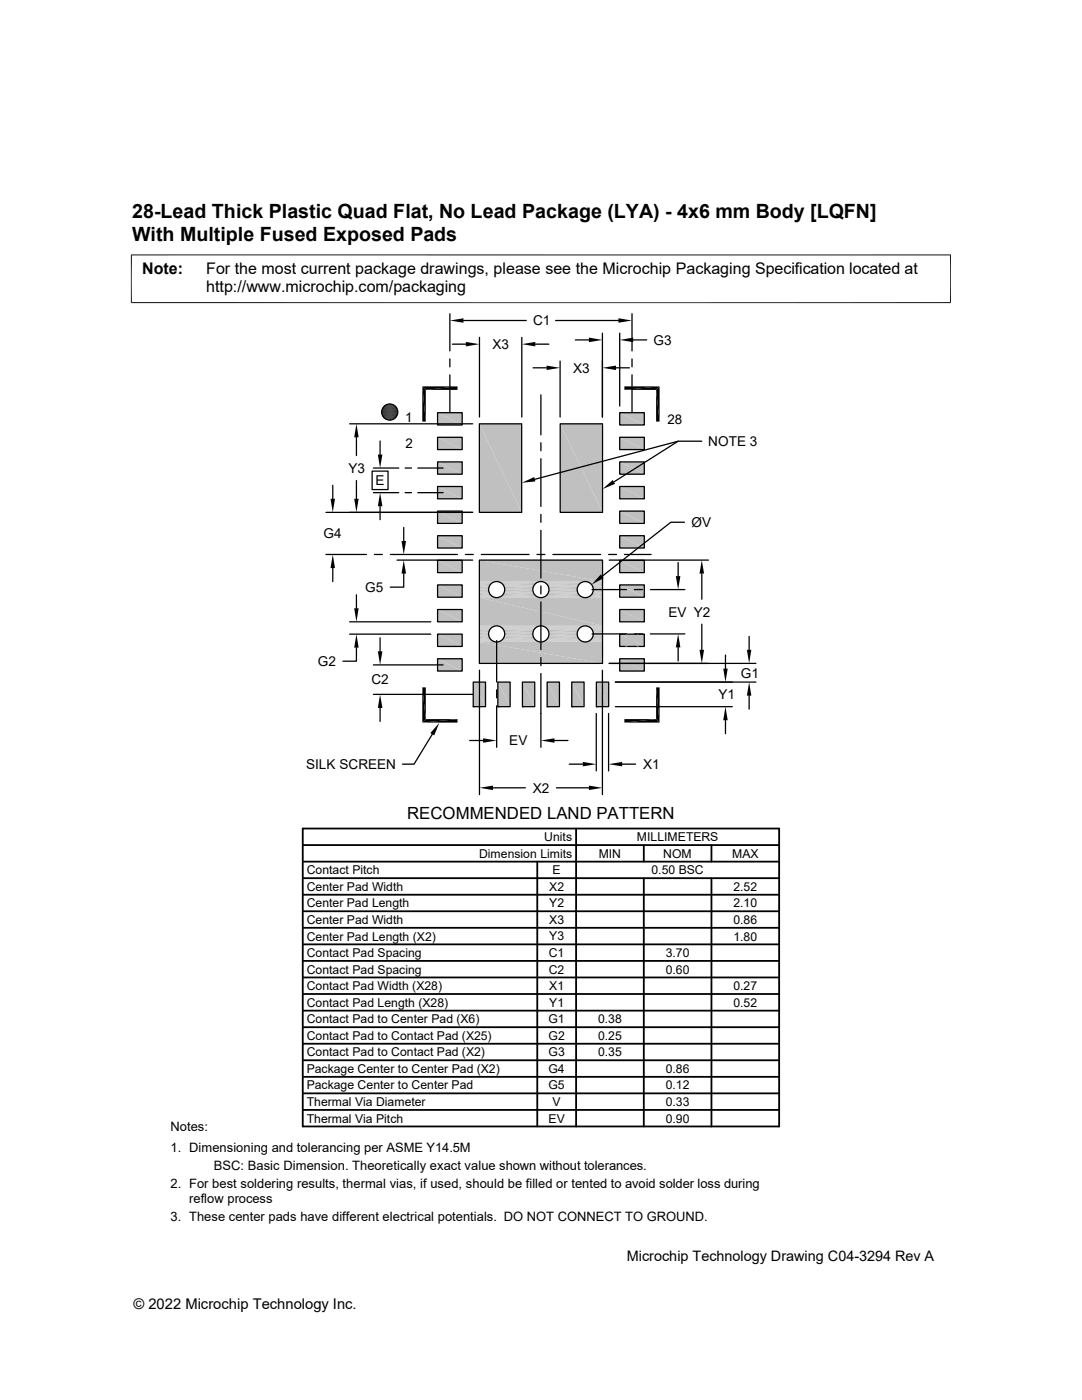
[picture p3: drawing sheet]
<svg xmlns="http://www.w3.org/2000/svg" width="216mm" height="279mm" viewBox="0 0 216 279" stroke-linecap="round" stroke-linejoin="round" font-family="sans-serif">
<g fill="#c0c0c0">
<path d="M111.8 84.6l8.4 17.7h-8.4z"/>
<path d="M111.8 84.6h8.4v17.7z"/>
<path d="M95.7 84.6l8.4 17.7h-8.4z"/>
<path d="M95.7 84.6h8.4v17.7z"/>
<path d="M123.7 82.4l4.9 2.4h-4.9z"/>
<path d="M123.7 82.4h4.9v2.4z"/>
<path d="M87.3 82.4l4.9 2.4h-4.9z"/>
<path d="M87.3 82.4h4.9v2.4z"/>
<path d="M123.7 87.3l4.9 2.4h-4.9z"/>
<path d="M123.7 87.3h4.9v2.4z"/>
<path d="M87.3 87.3l4.9 2.4h-4.9z"/>
<path d="M87.3 87.3h4.9v2.4z"/>
<path d="M123.7 92.2l4.9 2.4h-4.9z"/>
<path d="M123.7 92.2h4.9v2.4z"/>
<path d="M87.3 92.2l4.9 2.4h-4.9z"/>
<path d="M87.3 92.2h4.9v2.4z"/>
<path d="M123.7 97.1l4.9 2.4h-4.9z"/>
<path d="M123.7 97.1h4.9v2.4z"/>
<path d="M87.3 97.1l4.9 2.4h-4.9z"/>
<path d="M87.3 97.1h4.9v2.4z"/>
<path d="M123.7 102l4.9 2.5h-4.9z"/>
<path d="M123.7 102h4.9v2.5z"/>
<path d="M87.3 102l4.9 2.5h-4.9z"/>
<path d="M87.3 102h4.9v2.5z"/>
<path d="M123.7 106.9l4.9 2.5h-4.9z"/>
<path d="M123.7 106.9h4.9v2.5z"/>
<path d="M87.3 106.9l4.9 2.5h-4.9z"/>
<path d="M87.3 106.9h4.9v2.5z"/>
<path d="M123.7 111.8l4.9 2.5h-4.9z"/>
<path d="M123.7 111.8h4.9v2.5z"/>
<path d="M87.3 111.8l4.9 2.5h-4.9z"/>
<path d="M87.3 111.8h4.9v2.5z"/>
<path d="M95.7 111.8l24.5 4.3h-24.5z"/>
<path d="M95.7 111.8h24.5v4.3z"/>
</g>
<g fill="none" stroke="#c0c0c0" stroke-width=".2">
<path d="M95.7 116.1h3.3M95.7 116.2h3M95.7 116.3h2.7M95.7 116.5h2.4M99.3 116.1h8.5M99.5 116.2h8M99.8 116.3h7.4M100.1 116.5h6.9M108.1 116.1h8.5M108.4 116.2h7.9M108.7 116.3h7.4M108.9 116.5h6.9"/>
<path d="M116.9 116.1h3.3M117.2 116.2h3M117.5 116.3h2.7M117.8 116.5h2.4"/>
</g>
<path d="M95.7 116.7h2.2M100.3 116.7h6.4M100.5 116.9h6.1M109.1 116.7h6.5M109.3 116.9h6.1M118 116.7h2.2M118.2 116.9h2" fill="none" stroke="#c0c0c0" stroke-width=".25"/>
<path d="M95.7 116.8l1.9 .3h-1.9z" fill="#c0c0c0"/>
<path d="M95.7 116.9h2" fill="none" stroke="#c0c0c0" stroke-width=".25"/>
<g fill="#c0c0c0">
<path d="M118.3 117.1l1.9 .3h-1.8z"/>
<path d="M118.3 117.1h1.9v.3z"/>
</g>
<path d="M100.6 117.2h5.8M109.5 117.2h5.8" fill="none" stroke="#c0c0c0" stroke-width=".3"/>
<g fill="#c0c0c0">
<path d="M95.7 117.1l1.8 .3h-1.8z"/>
<path d="M95.7 117.1h1.9l-.1 .3z"/>
<path d="M118.4 117.4l1.8 .3h-1.8z"/>
<path d="M118.4 117.4h1.8v.3z"/>
</g>
<path d="M100.7 117.5h5.6M109.5 117.5h5.7" fill="none" stroke="#c0c0c0" stroke-width=".3"/>
<g fill="#c0c0c0">
<path d="M95.7 117.4l1.8 .3h-1.8z"/>
<path d="M95.7 117.4h1.8v.3z"/>
<path d="M118.4 117.7l1.8 .3h-1.8z"/>
<path d="M118.4 117.7h1.8v.3z"/>
</g>
<path d="M100.7 117.8h5.6M109.5 117.8h5.7" fill="none" stroke="#c0c0c0" stroke-width=".3"/>
<g fill="#c0c0c0">
<path d="M95.7 117.7l1.8 .3h-1.8z"/>
<path d="M95.7 117.7h1.8v.3z"/>
<path d="M118.4 118l1.8 .3h-1.9z"/>
<path d="M118.4 118h1.8v.3z"/>
</g>
<path d="M100.6 118.1h5.8M109.5 118.1h5.8" fill="none" stroke="#c0c0c0" stroke-width=".3"/>
<g fill="#c0c0c0">
<path d="M95.7 118l1.9 .3h-1.9z"/>
<path d="M95.7 118h1.8l.1 .3z"/>
</g>
<path d="M118.2 118.4h2" fill="none" stroke="#c0c0c0" stroke-width=".25"/>
<path d="M118.3 118.3h1.9v.2z" fill="#c0c0c0"/>
<path d="M95.7 118.4h2M95.7 118.6h2.2M100.3 118.6h6.4M100.5 118.4h6.1M109.1 118.6h6.5M109.3 118.4h6.1M118 118.6h2.2" fill="none" stroke="#c0c0c0" stroke-width=".25"/>
<path d="M95.7 118.9h2.4M95.7 119h2.7M99.8 119h7.4M100.1 118.9h6.9M108.7 119h7.4M108.9 118.9h6.9M117.5 119h2.7M117.8 118.9h2.4" fill="none" stroke="#c0c0c0" stroke-width=".2"/>
<g fill="#c0c0c0">
<path d="M123.7 116.7l4.9 2.5h-4.9z"/>
<path d="M123.7 116.7h4.9v2.5z"/>
<path d="M87.3 116.7l4.9 2.5h-4.9z"/>
<path d="M87.3 116.7h4.9v2.5z"/>
</g>
<path d="M95.7 119.2h3M95.7 119.3h3.3M99.3 119.3h8.5M99.5 119.2h8M108.1 119.3h8.5M108.4 119.2h7.9M116.9 119.3h3.3M117.2 119.2h3" fill="none" stroke="#c0c0c0" stroke-width=".2"/>
<g fill="#c0c0c0">
<path d="M123.7 121.6l4.9 2.5h-4.9z"/>
<path d="M123.7 121.6h4.9v2.5z"/>
<path d="M87.3 121.6l4.9 2.5h-4.9z"/>
<path d="M87.3 121.6h4.9v2.5z"/>
<path d="M95.7 119.3l24.5 5.6h-24.5z"/>
<path d="M95.7 119.3h24.5v5.6z"/>
</g>
<g fill="none" stroke="#c0c0c0" stroke-width=".2">
<path d="M95.7 124.9h3.3M95.7 125h3M95.7 125.1h2.7M95.7 125.3h2.4M99.3 124.9h8.5M99.5 125h8M99.8 125.1h7.4M100.1 125.3h6.9M108.1 124.9h8.5M108.4 125h7.9M108.7 125.1h7.4M108.9 125.3h6.9"/>
<path d="M116.9 124.9h3.3M117.2 125h3M117.5 125.1h2.7M117.8 125.3h2.4"/>
</g>
<path d="M95.7 125.5h2.2M100.3 125.5h6.4M109.1 125.5h6.5M118 125.5h2.2" fill="none" stroke="#c0c0c0" stroke-width=".23"/>
<path d="M100.5 125.8h6.1M109.3 125.8h6.1M118.2 125.8h2" fill="none" stroke="#c0c0c0" stroke-width=".28"/>
<path d="M95.7 125.6l1.9 .3h-1.9z" fill="#c0c0c0"/>
<path d="M95.7 125.8h2" fill="none" stroke="#c0c0c0" stroke-width=".28"/>
<g fill="#c0c0c0">
<path d="M118.3 125.9l1.9 .3h-1.8z"/>
<path d="M118.3 125.9h1.9v.3z"/>
</g>
<path d="M100.6 126.1h5.8M109.5 126.1h5.8" fill="none" stroke="#c0c0c0" stroke-width=".3"/>
<g fill="#c0c0c0">
<path d="M95.7 125.9l1.8 .3h-1.8z"/>
<path d="M95.7 125.9h1.9l-.1 .3z"/>
<path d="M118.4 126.2l1.8 .3h-1.8z"/>
<path d="M118.4 126.2h1.8v.3z"/>
</g>
<path d="M100.7 126.4h5.6M109.5 126.4h5.7" fill="none" stroke="#c0c0c0" stroke-width=".3"/>
<g fill="#c0c0c0">
<path d="M95.7 126.2l1.8 .3h-1.8z"/>
<path d="M95.7 126.2h1.8v.3z"/>
<path d="M118.4 126.5l1.8 .3h-1.8z"/>
<path d="M118.4 126.5h1.8v.3z"/>
</g>
<path d="M100.7 126.7h5.6M109.5 126.7h5.7" fill="none" stroke="#c0c0c0" stroke-width=".3"/>
<g fill="#c0c0c0">
<path d="M95.7 126.5l1.8 .3h-1.8z"/>
<path d="M95.7 126.5h1.8v.3z"/>
<path d="M118.4 126.8l1.8 .3h-1.9z"/>
<path d="M118.4 126.8h1.8v.3z"/>
</g>
<path d="M100.6 126.9h5.8M109.5 126.9h5.8" fill="none" stroke="#c0c0c0" stroke-width=".28"/>
<g fill="#c0c0c0">
<path d="M95.7 126.8l1.9 .3h-1.9z"/>
<path d="M95.7 126.8h1.8l.1 .3z"/>
</g>
<path d="M118.2 127.2h2" fill="none" stroke="#c0c0c0" stroke-width=".28"/>
<path d="M118.3 127.1h1.9v.3z" fill="#c0c0c0"/>
<path d="M95.7 127.2h2M100.5 127.2h6.1M109.3 127.2h6.1" fill="none" stroke="#c0c0c0" stroke-width=".28"/>
<path d="M95.7 127.5h2.2M100.3 127.5h6.4M109.1 127.5h6.5M118 127.5h2.2" fill="none" stroke="#c0c0c0" stroke-width=".23"/>
<path d="M95.7 127.7h2.4M100.1 127.7h6.9M108.9 127.7h6.9M117.8 127.7h2.4" fill="none" stroke="#c0c0c0" stroke-width=".21"/>
<path d="M95.7 127.9h2.7M95.7 128h3M95.7 128.1h3.3M99.3 128.1h8.5M99.5 128h8M99.8 127.9h7.4M108.1 128.1h8.5M108.4 128h7.9M108.7 127.9h7.4M116.9 128.1h3.3M117.2 128h3M117.5 127.9h2.7" fill="none" stroke="#c0c0c0" stroke-width=".2"/>
<g fill="#c0c0c0">
<path d="M123.7 126.6l4.9 2.4h-4.9z"/>
<path d="M123.7 126.6h4.9v2.4z"/>
<path d="M87.3 126.6l4.9 2.4h-4.9z"/>
<path d="M87.3 126.6h4.9v2.4z"/>
<path d="M95.7 128.1l24.5 4.3h-24.5z"/>
<path d="M95.7 128.1h24.5v4.3z"/>
<path d="M123.7 131.5l4.9 2.4h-4.9z"/>
<path d="M123.7 131.5h4.9v2.4z"/>
<path d="M87.3 131.5l4.9 2.4h-4.9z"/>
<path d="M87.3 131.5h4.9v2.4z"/>
<path d="M119 136.1l2.5 4.9h-2.5z"/>
<path d="M119 136.1h2.5v4.9z"/>
<path d="M114.1 136.1l2.4 4.9h-2.4z"/>
<path d="M114.1 136.1h2.4v4.9z"/>
<path d="M109.2 136.1l2.4 4.9h-2.4z"/>
<path d="M109.2 136.1h2.4v4.9z"/>
<path d="M104.2 136.1l2.5 4.9h-2.5z"/>
<path d="M104.2 136.1h2.5v4.9z"/>
<path d="M99.3 136.1l2.5 4.9h-2.5z"/>
<path d="M99.3 136.1h2.5v4.9z"/>
<path d="M94.4 136.1l2.5 4.9h-2.5z"/>
<path d="M94.4 136.1h2.5v4.9z"/>
</g>
<g fill="none" stroke="#000" stroke-width=".25">
<path d="M89.8 62.6v7.4M89.8 71.6v1.6M89.8 74.8v7.5M90.3 68.7h2.7M92.5 64h12.5M95.7 67.3v15.9M104.1 67.3v15.9M106.4 73.4h2.7M106.8 68.7h2.7M107.9 78.8v8M110.9 64h12.5M111.8 72.1v11.1"/>
<path d="M114.8 67.8h2.7M120.2 66.5v16.7M122.9 73.4h2.7M123.7 66.5v14.5M126.1 62.6v7.4M126.1 71.6v1.6M126.1 74.8v7.5M126.3 67.8h2.8M66.4 96.9v2.6M69.8 84.6h24.5M71.1 87.3v3.6M71.1 95.9v3.6"/>
<path d="M74.3 94h3.1v3.7h-3.1zM74.5 93.4h5.1M74.5 98.3h5.1M75.8 88v2.7M80.8 93.4h1.3M80.8 98.3h1.3M83.4 93.4h5M83.4 98.3h5M87.3 97.1h4.9v2.4h-4.9zM87.3 92.2h4.9v2.4h-4.9zM87.3 87.3h4.9v2.4h-4.9zM87.3 82.4h4.9v2.4h-4.9z"/>
<path d="M95.7 84.6h8.4v17.7h-8.4zM107.9 88.4v1.6M107.9 91.5v9.6M111.8 84.6h8.4v17.7h-8.4zM123.7 97.1h4.9v2.4h-4.9zM123.7 92.2h4.9v2.4h-4.9zM123.7 87.3h4.9v2.4h-4.9zM123.7 82.4h4.9v2.4h-4.9zM135.3 88.1l-28.6 7.6M140 88.1h-4.7l-12.8 8.1M65 102.3h29.3M65 110.7h8.1"/>
<path d="M66.4 113.4v2.7M71.1 118.7v2.7M74.7 110.7h1.6M75.8 101v2.7M77.9 110.7h13.4M79.2 111.8h15.1M80.6 114.5v2.7h-2.7M80.6 105.3v2.7M87.3 116.7h4.9v2.5h-4.9zM87.3 111.8h4.9v2.5h-4.9zM87.3 106.9h4.9v2.5h-4.9zM87.3 102h4.9v2.5h-4.9z"/>
<path d="M92.9 110.7h1.5M95.7 111.8h24.5v20.6h-24.5zM96 110.7h9.6M107.1 110.7h1.6M107.9 102.7v1.5M107.9 105.8v9.6M107.9 116.9v1.6M110.3 110.7h9.5M118.1 117.7h6.9M121.4 110.7h1.6M121.6 111.8h19.8M123.7 116.7h4.9v2.5h-4.9z"/>
<path d="M123.7 111.8h4.9v2.5h-4.9zM123.7 106.9h4.9v2.5h-4.9zM123.7 102h4.9v2.5h-4.9zM124.6 110.7h5.3M126.6 117.7h1.6M129.8 117.7h6.9M135.3 112.3v2.7M136.6 104.2h-2.7l-13.7 10.8M140 114.5v5.1M69.8 124.1h16.2M69.8 126.6h16.2M71.1 129.2v2.8h-2.7"/>
<path d="M74.5 138.6h19.8M74.5 132.7h13.9M75.8 127.3v2.7M87.3 131.5h4.9v2.4h-4.9zM87.3 126.6h4.9v2.4h-4.9zM87.3 121.6h4.9v2.5h-4.9zM94.4 136.1h2.5v4.9h-2.5zM95.7 133.8v24.8M99.1 127.8v8.3M99.1 137.7v1.6M99.3 136.1h2.5v4.9h-2.5zM104.2 136.1h2.5v4.9h-2.5z"/>
<path d="M107.9 120.1v9.5M107.9 131.2v1.6M107.9 134.4v14.7M109.2 136.1h2.4v4.9h-2.4zM114.1 136.1h2.4v4.9h-2.4zM118.1 126.5h6.9M119 136.1h2.5v4.9h-2.5zM120.2 133.8v24.8M121.6 132.4h29.2M122.8 136.1h28M123.7 131.5h4.9v2.4h-4.9zM123.7 126.6h4.9v2.4h-4.9z"/>
<path d="M123.7 121.6h4.9v2.5h-4.9zM126.6 126.5h1.6M129.8 126.5h6.9M135.3 129.2v2.7M140 124.6v5.1M144.8 130.7v2.7M149.5 127v2.7M149.5 138.8v2.7M75.8 141.3v2.7M86.3 146.5l-3.7 6h-2.3M93.7 147.8h2.7M94.4 141h.1"/>
<path d="M98.4 157.2h6.4M99.1 140.9v8.2M99.3 141h.1M104.2 141h.1M109.2 141h.1M110.6 147.8h2.7M111 157.2h6.5M113.6 152.5h2.7M114.1 141h.1M119 142.4v11.5M119 141h.1M121.4 142.4v11.5"/>
<path d="M122.8 141h23.3M124.1 152.5h2.7M144.8 143.7v2.7"/>
<circle cx="77.8" cy="82.2" r="1.61"/>
<circle cx="99.1" cy="117.7" r="1.61"/>
<circle cx="107.9" cy="117.7" r="1.61"/>
<circle cx="116.8" cy="117.7" r="1.61"/>
<circle cx="99.1" cy="126.5" r="1.61"/>
<circle cx="107.9" cy="126.5" r="1.61"/>
<circle cx="116.8" cy="126.5" r="1.61"/>
</g>
<g fill="none" stroke="#c0c0c0" stroke-width=".2">
<path d="M124.9 126.6l2.4 2.4M127.3 126.6l-2.4 2.4"/>
<circle cx="126.1" cy="127.8" r=".85"/>
</g>
<g fill="none" stroke="#000" stroke-width=".36">
<path d="M60.4 168.7h95.1M60.4 165.4h95.1v59.4h-95.1zM60.4 172h95.1M60.4 178.6h95.1M60.4 175.3h95.1M107.2 172v52.8M115 165.4v59.4M128.5 168.7v3.3M128.5 175.3v49.5M142 168.7v3.3M142 175.3v49.5M60.4 198.4h95.1"/>
<path d="M60.4 181.9h95.1M60.4 191.8h95.1M60.4 185.2h95.1M60.4 188.5h95.1M60.4 195.1h95.1M60.4 201.7h95.1M60.4 211.6h95.1M60.4 205h95.1M60.4 208.3h95.1M60.4 214.9h95.1M60.4 218.2h95.1M60.4 221.5h95.1"/>
</g>
<g fill="none" stroke="#000" stroke-width=".2">
<path d="M26.1 50.9h163.7M26.2 50.8v9.7M189.7 50.8v9.7M26.1 60.4h163.7M76.1 82h3.3M76.1 82.1h3.3M76.1 82.3h3.3M76.1 82.5h3.3M76.2 81.8h3.2M76.2 82.6h3.2M76.2 81.7h3.1M76.2 82.8h3.1"/>
<path d="M76.3 82.9h3M76.3 81.5h3M76.3 83h2.9M76.3 81.4h2.9M76.4 81.3h2.7M76.4 83.2h2.7M76.5 83.3h2.5M76.5 81.2h2.5M76.6 83.4h2.3M76.6 81h2.3M76.7 80.9h2.1M76.7 83.5h2.1"/>
</g>
<g fill="#000">
<path d="M84.3 77.1l.7 7h-.7zM84.3 77.1l.7 .7v6.3zM85 77.8l6.3-.7v.7zM84.3 77.1h7l-6.3 .7zM89.8 64l2.7-.5v.9zM93 68.2l2.7 .5-2.7 .4zM104.1 68.7l2.7-.5v.9zM109.1 73l2.7 .4-2.7 .5zM117.5 67.4l2.7 .4-2.7 .5zM120.2 73.4l2.7-.4v.9zM123.4 63.5l2.7 .5-2.7 .4zM124.6 77.1h7l-7 .7z"/>
<path d="M124.6 77.8l7-.7-.7 .7zM123.7 67.8l2.6-.4v.9zM130.9 77.8l.7 6.3h-.7zM131.6 77.1v7l-.7-6.3zM66 99.5h.8l-.4 2.8zM71.1 84.6l.5 2.7h-.9zM70.7 99.5h.9l-.5 2.8zM75.4 90.7h.9l-.5 2.7zM76.8 80.9l2 .1zM76.8 83.5l1.7 .1zM76.8 83.5h1.9zM76.8 80.9h1.9z"/>
<path d="M76.9 80.8l1.8 .1zM76.9 83.6l1.5 .1zM76.9 83.6h1.6zM76.9 80.8h1.6zM77.1 80.8h1.4zM77.1 83.7l1.2 .1zM77.1 83.7h1.3zM77.1 80.8h1.3zM77.2 80.7l1.2 .1zM77.2 83.8h.9zM77.2 83.8h1.1zM77.2 80.7h1.1z"/>
<path d="M77.4 80.6l.9 .1zM77.4 83.8h.5zM77.4 83.8h.7zM77.4 80.6h.7zM77.5 80.6h.6zM77.5 83.8h.4zM77.5 80.6h.4zM104.1 96.4l2.5-1.2 .2 .9zM120.2 97.6l2.1-1.8 .4 .8zM66.4 110.7l.4 2.7h-.8zM75.8 98.3l.5 2.7h-.9zM80.1 108h.9l-.4 2.7z"/>
<path d="M80.6 111.8l.4 2.7h-.9zM119.9 114.6l.6 .8-2.5 1.3zM134.9 115h.9l-.5 2.7zM140 111.8l.5 2.7h-.9zM70.7 121.4h.9l-.5 2.7zM71.1 126.6l.5 2.6h-.9zM75.4 130h.9l-.5 2.7zM135.3 126.5l.5 2.7h-.9zM139.6 129.7h.9l-.5 2.7zM144.3 133.4h.9l-.4 2.7zM149 129.7h.9l-.4 2.7zM149.5 136.1l.4 2.7h-.9z"/>
<path d="M75.8 138.6l.5 2.7h-.9zM84.3 137.2l.7 6.3-.7 .7zM84.3 137.2h.7v6.3zM87.7 144.2l-1.1 2.6-.7-.5zM84.3 144.2l7-.7v.7zM85 143.5h6.3l-7 .7zM96.4 147.3l2.7 .5-2.7 .4zM95.7 157.2l2.7-.4v.9zM107.9 147.8l2.7-.5v.9zM116.3 152.1l2.7 .4-2.7 .5zM117.5 156.8l2.7 .4-2.7 .5zM121.4 152.5l2.7-.4v.9z"/>
<path d="M124.6 143.5h6.3l-6.3 .7zM124.6 144.2l6.3-.7 .7 .7zM130.9 137.2l.7 7-.7-.7zM130.9 137.2h.7v7zM144.8 141l.4 2.7h-.9z"/>
</g>
<g font-size="3.9">
<text x="26.4" y="43.5">28-Lead Thick Plastic Quad Flat, No Lead Package (LYA) - 4x6 mm Body [LQFN]</text>
<text x="26.4" y="48">With Multiple Fused Exposed Pads</text>
</g>
<text font-size="3.3" x="81.2" y="163.5">RECOMMENDED LAND PATTERN</text>
<g font-size="3.2">
<text x="28.4" y="54.6">Note:</text>
<text x="41.1" y="58.3">http://www.microchip.com/packaging</text>
<text x="41.1" y="54.6">For the most current package drawings, please see the Microchip Packaging Specification located at</text>
</g>
<g font-size="2.9">
<text x="125.1" y="251.7">Microchip Technology Drawing C04-3294 Rev A</text>
<text x="26.6" y="261.3">© 2022 Microchip Technology Inc.</text>
</g>
<g font-size="2.7">
<text x="106.4" y="64.9">C1</text>
<text x="98.3" y="69.6">X3</text>
<text x="130.4" y="68.8">G3</text>
<text x="114.4" y="74.4">X3</text>
<text x="80.9" y="84.2">1</text>
<text x="80.9" y="89.5">2</text>
<text x="133.2" y="84.5">28</text>
<text x="141.3" y="89">NOTE 3</text>
<text x="69.5" y="94.4">Y3</text>
<text x="74.9" y="96.8">E</text>
<text x="64.6" y="107.4">G4</text>
<text x="138" y="105.2">ØV</text>
<text x="72.9" y="118.1">G5</text>
<text x="133.4" y="123.1">EV Y2</text>
<text x="63.4" y="132.9">G2</text>
<text x="74.1" y="136.6">C2</text>
<text x="147.8" y="135.2">G1</text>
<text x="143.3" y="139.6">Y1</text>
<text x="101.6" y="148.8">EV</text>
<text x="61.1" y="153.5">SILK SCREEN</text>
<text x="128.3" y="153.5">X1</text>
<text x="106.3" y="158.2">X2</text>
</g>
<g font-size="2.6">
<text x="34" y="225.7">Notes:</text>
<text x="34" y="229.9">1. Dimensioning and tolerancing per ASME Y14.5M</text>
<text x="42.7" y="233.5">BSC: Basic Dimension. Theoretically exact value shown without tolerances.</text>
<text x="34" y="237.1">2. For best soldering results, thermal vias, if used, should be filled or tented to avoid solder loss during</text>
<text x="34" y="243.7">3. These center pads have different electrical potentials. DO NOT CONNECT TO GROUND.</text>
<text x="37.7" y="240.1">reflow process</text>
</g>
<g font-size="2.4">
<text x="108.6" y="167.9">Units</text>
<text x="127.1" y="167.9">MILLIMETERS</text>
<text x="95.6" y="171.2">Dimension Limits</text>
<text x="119.5" y="171.2">MIN</text>
<text x="132.4" y="171.2">NOM</text>
<text x="146.1" y="171.2">MAX</text>
<text x="61.2" y="177.8">Center Pad Width</text>
<text x="61.2" y="174.5">Contact Pitch</text>
<text x="109.6" y="177.8">X2</text>
<text x="110.3" y="174.5">E</text>
<text x="130" y="174.5">0.50 BSC</text>
<text x="146.3" y="177.8">2.52</text>
<text x="61.2" y="181.1">Center Pad Length</text>
<text x="61.2" y="184.4">Center Pad Width</text>
<text x="109.6" y="181.1">Y2</text>
<text x="109.6" y="184.4">X3</text>
<text x="146.3" y="184.4">0.86</text>
<text x="146.3" y="181.1">2.10</text>
<text x="61.2" y="191">Contact Pad Spacing</text>
<text x="61.2" y="187.7">Center Pad Length (X2)</text>
<text x="109.5" y="191">C1</text>
<text x="109.6" y="187.7">Y3</text>
<text x="132.8" y="191">3.70</text>
<text x="146.3" y="187.7">1.80</text>
<text x="61.2" y="194.3">Contact Pad Spacing</text>
<text x="61.2" y="197.6">Contact Pad Width (X28)</text>
<text x="109.5" y="194.3">C2</text>
<text x="109.6" y="197.6">X1</text>
<text x="132.8" y="194.3">0.60</text>
<text x="146.3" y="197.6">0.27</text>
<text x="61.2" y="200.9">Contact Pad Length (X28)</text>
<text x="109.6" y="200.9">Y1</text>
<text x="146.3" y="200.9">0.52</text>
<text x="61.2" y="207.5">Contact Pad to Contact Pad (X25)</text>
<text x="61.2" y="204.2">Contact Pad to Center Pad (X6)</text>
<text x="109.4" y="204.2">G1</text>
<text x="109.5" y="207.5">G2</text>
<text x="119.3" y="204.2">0.38</text>
<text x="119.3" y="207.5">0.25</text>
<text x="61.2" y="210.8">Contact Pad to Contact Pad (X2)</text>
<text x="61.2" y="214.1">Package Center to Center Pad (X2)</text>
<text x="109.4" y="214.1">G4</text>
<text x="109.5" y="210.8">G3</text>
<text x="119.3" y="210.8">0.35</text>
<text x="132.8" y="214.1">0.86</text>
<text x="61.2" y="220.7">Thermal Via Diameter</text>
<text x="61.2" y="217.4">Package Center to Center Pad</text>
<text x="109.4" y="217.4">G5</text>
<text x="110.3" y="220.7">V</text>
<text x="132.8" y="217.4">0.12</text>
<text x="132.8" y="220.7">0.33</text>
<text x="61.2" y="224">Thermal Via Pitch</text>
<text x="109.5" y="224">EV</text>
<text x="132.8" y="224">0.90</text>
</g>
</svg>
